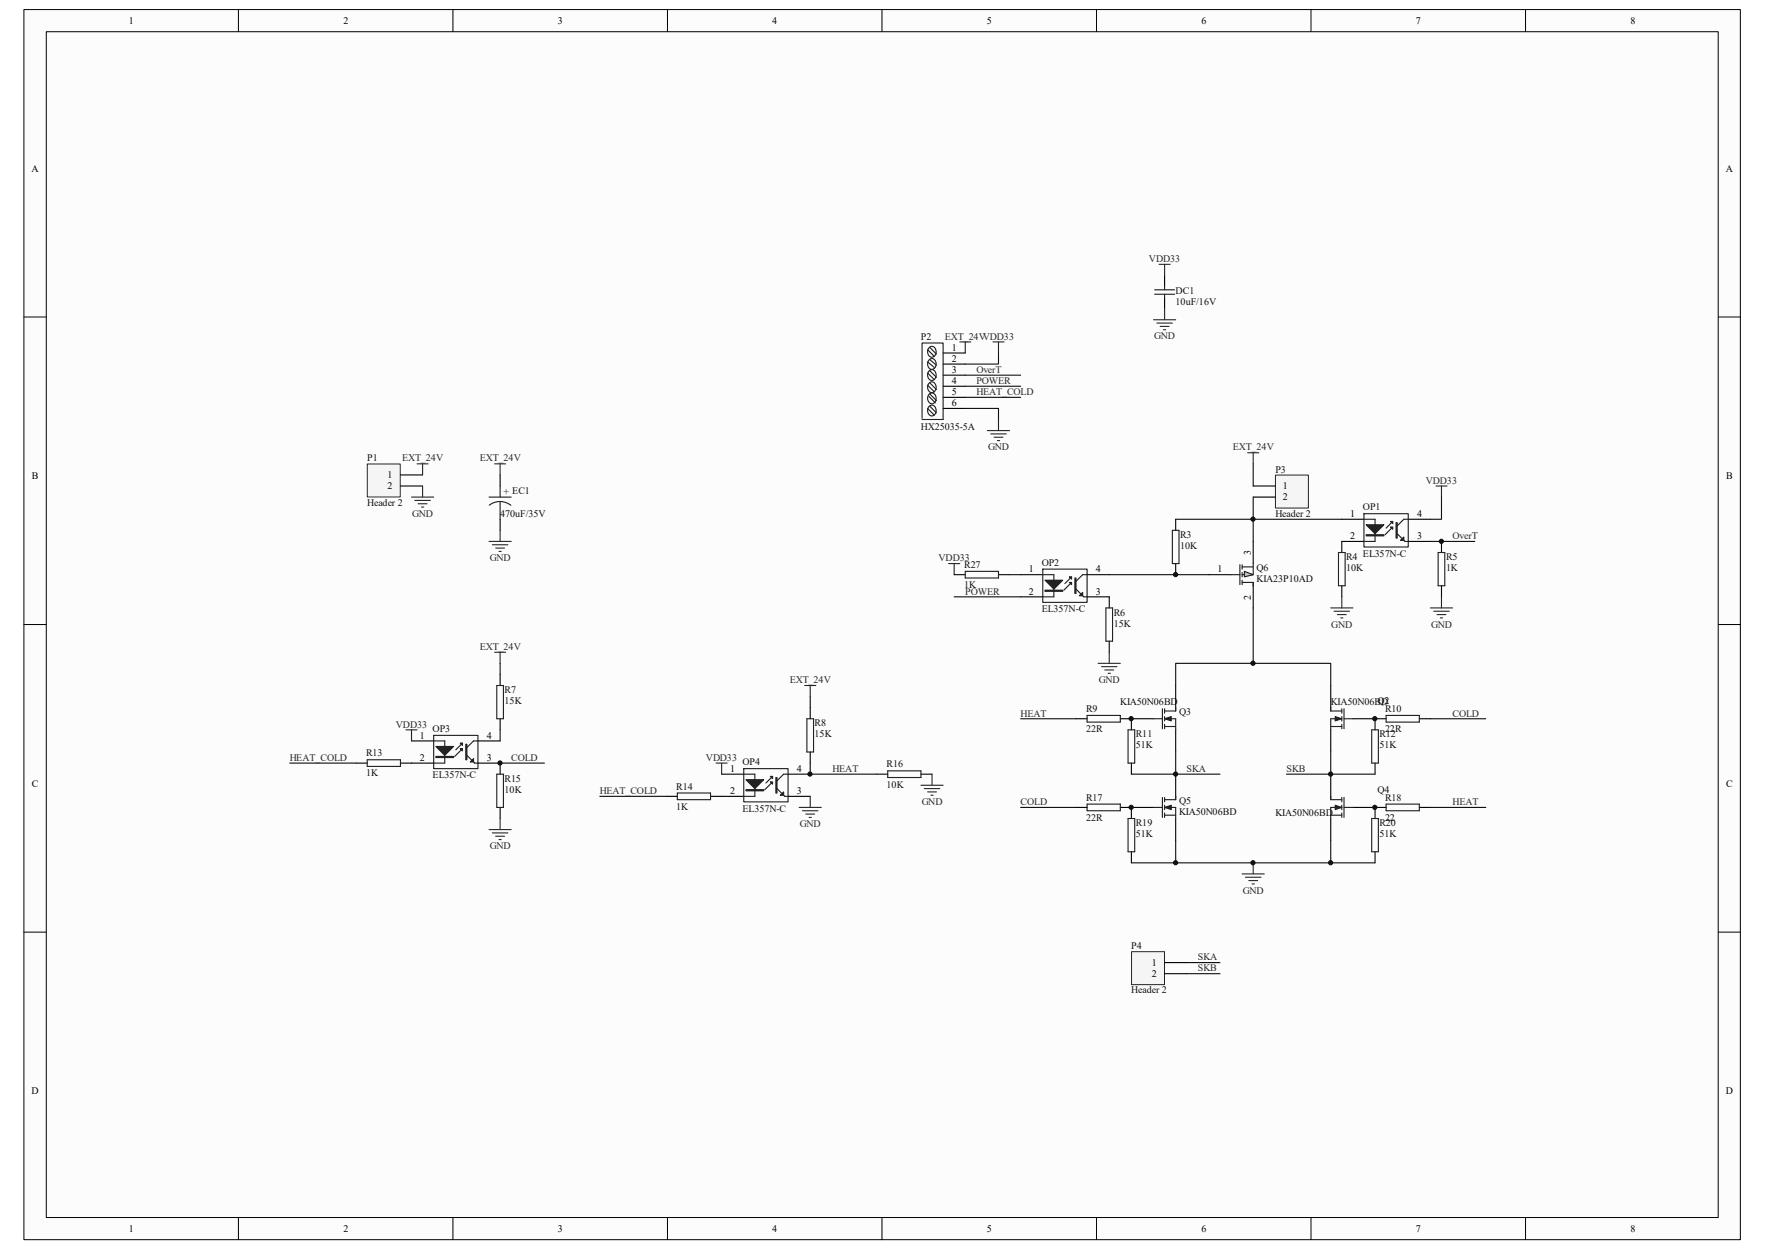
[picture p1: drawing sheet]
<svg xmlns="http://www.w3.org/2000/svg" width="297mm" height="210mm" viewBox="0 0 297 210" stroke-linecap="round" stroke-linejoin="round" font-family="sans-serif">
<path d="M4.1 1.7h288.8v206.7h-288.8z" fill="#fcfcfc"/>
<path d="M4 1.6h288.9v206.8h-288.9z" fill="none" stroke="#000" stroke-width=".17"/>
<path d="M7.8 5.4h281.3v199.3h-281.3z" fill="#fcfcfc"/>
<g fill="none" stroke="#000" stroke-width=".17">
<path d="M7.8 5.3h281.3v199.4h-281.3zM40.1 1.6v3.7M76.2 1.6v3.7M112.3 1.6v3.7M148.4 1.6v3.7M184.5 1.6v3.7M220.6 1.6v3.7M256.7 1.6v3.7M4 53.3h3.7M289.2 53.3h3.7M4 105h3.7M289.2 105h3.7"/>
<path d="M4 156.7h3.7M289.2 156.7h3.7M40.1 204.7v3.7M76.2 204.7v3.7M112.3 204.7v3.7M148.4 204.7v3.7M184.5 204.7v3.7M220.6 204.7v3.7M256.7 204.7v3.7"/>
</g>
<g fill="none" stroke="#000" stroke-width=".19">
<path d="M196 46.3v1.9M196 50v1.9M160.6 96.6h1.8M168 96.6h1.9M171.8 96.6h3.7M182.9 96.6h3.8M197.8 87.3v1.9M197.8 94.8v1.8M84.2 113.4v1.9M171.8 100.4h3.7M182.9 100.4h3.8v1.8M186.7 107.8v1.9"/>
<path d="M197.8 115.3v3.7M223.9 115.3v3.7M59.9 128.3h1.9M67.4 128.3h5.6M69.2 124.6h3.8M80.4 124.6h3.8M80.4 128.3h3.8v1.9M84.2 120.9v1.8M84.2 135.8v1.8M181.1 120.9h1.8M181.1 135.8h1.8M188.5 120.9h5.6"/>
<path d="M188.5 135.8h5.6M190.4 120.9v1.8M190.4 128.3v1.9M190.4 135.8v1.8M197.8 122.7v3.7M197.8 130.2v3.7M197.8 137.6v3.8M223.9 122.7v3.7M223.9 130.2v3.7M223.9 137.6v3.8M227.7 120.9h5.6M227.7 135.8h5.6"/>
<path d="M231.4 120.9v1.8M231.4 128.3v1.9M231.4 135.8v1.8M238.8 120.9h1.9M238.8 135.8h1.9M190.4 143.2v1.9M231.4 143.2v1.9"/>
</g>
<g fill="none" stroke="#1c1c1c" stroke-width=".19">
<path d="M194.3 49.5h3.4M194.3 48.7h3.4M196 48.2v.5M196 49.5v.5M162.4 96.1h5.6v1.1h-5.6zM175.5 95.7h7.4v5.6h-7.4zM175.5 96.6h1.8v3.8h-1.8M180.1 98.1l-1.1 1.1M180.3 97l-1.1 1.1M181.1 99.1l1.3 1.3h.5M182.9 96.6h-.7l-1.1 1.1M197.3 89.2h1.1v5.6h-1.1z"/>
<path d="M83.6 115.3h1.1v5.6h-1.1zM186.1 102.2h1.1v5.6h-1.1zM195.6 119.2v3.3M196 119.2v.7M197.8 119v.6h-1.8M223.9 119v.6h1.9M225.8 119.2v.7M226.2 119.2v3.3M61.8 127.8h5.6v1.1h-5.6zM73 123.7h7.4v5.5h-7.4zM73 124.6h1.8v3.7h-1.8M77.6 126.1l-1.1 1.1"/>
<path d="M77.8 125l-1.1 1.1M78.6 127l1.3 1.3h.5M80.4 124.6h-.7l-1.1 1.1M83.6 130.2h1.1v5.6h-1.1zM182.9 120.3h5.6v1.1h-5.6zM182.9 135.2h5.6v1.1h-5.6zM189.8 122.7h1.1v5.6h-1.1zM189.8 137.6h1.1v5.6h-1.1zM194.1 120.9h1.5M194.1 135.8h1.5M195.6 134.1v3.3M196 120.9h1.8v1.8"/>
<path d="M196 122.2h1.8M196 135.8h1.8v1.8M196 120.5v.7M196 121.8v.7M196 134.1v.7M196 135.4v.7M196 136.7v.7M196 137.1h1.8M197.8 133.9v.6h-1.8M223.9 122.2h1.9M223.9 133.9v.6h1.9M223.9 137.1h1.9"/>
<path d="M225.8 120.9h-1.9v1.8M225.8 135.8h-1.9v1.8M225.8 120.5v.7M225.8 121.8v.7M225.8 134.1v.7M225.8 135.4v.7M225.8 136.7v.7M226.2 120.9h1.5M226.2 135.8h1.5M226.2 134.1v3.3M230.8 122.7h1.1v5.6h-1.1zM230.8 137.6h1.1v5.6h-1.1z"/>
<path d="M233.3 120.3h5.5v1.1h-5.5zM233.3 135.2h5.5v1.1h-5.5z"/>
</g>
<g fill="#1c1c1c" stroke="#1c1c1c" stroke-width=".17">
<path d="M196 120.9l1.1-.4v.7z"/>
<path d="M196 135.8l1.1-.4v.7z"/>
<path d="M224.7 120.5l1.1 .4-1.1 .3z"/>
<path d="M224.7 135.4l1.1 .4-1.1 .3z"/>
</g>
<g fill="none" stroke="#0e0e0e" stroke-width=".19">
<path d="M168 59.4v1.8h-5.6M162.4 64.9h9.4M162.4 66.8h9.4M169.9 96.6h1.9M186.7 96.6h16.7M84.2 111.5v1.9M160.6 100.4h11.2M197.8 115.3v-3.8h26.1v3.8M210.9 102.2v9.3M48.7 128.3h11.2M84.2 128.3h7.4M84.2 122.7v1.9"/>
<path d="M171.8 135.8h9.3M171.8 120.9h9.3M190.4 130.2h7.4M197.8 126.4v3.8h7.5M223.9 126.4v3.8h-7.4M223.9 130.2h7.5M240.7 135.8h9.3M240.7 120.9h9.3M197.8 141.4v3.7h-7.4M197.8 145.1h33.6M223.9 141.4v3.7"/>
</g>
<g fill="none" stroke="#262626" stroke-width=".19">
<path d="M161.5 57.5h1.9M162.4 57.5v1.9M167.1 57.5h1.9M168 57.5v1.9M194.1 53.8h3.7M194.7 54.3h2.6M195 44.4h1.9M195.2 54.9h1.5M195.8 55.4h.4M196 44.4v1.9M196 51.9v1.9M166.2 72.4h3.7"/>
<path d="M166.7 73h2.6M167.3 73.5h1.5M167.8 74.1h.4M168 70.5v1.9M210 76.1h1.8M210.9 76.1v1.9M159.6 94.8h1.9M160.6 94.8v1.8M83.2 109.7h1.9M84.2 109.7v1.8M184.8 111.5h3.7M185.4 112.1h2.6"/>
<path d="M185.9 112.7h1.5M186.5 113.2h.3M186.7 109.7v1.8M68.3 122.7h1.9M69.2 122.7v1.9M82.3 139.5h3.7M84.2 137.6v1.9M82.9 140.1h2.6M83.4 140.6h1.5M84 141.2h.3M209 146.9h3.8M209.6 147.5h2.6"/>
<path d="M210.1 148.1h1.5M210.7 148.6h.4M210.9 145.1v1.8"/>
</g>
<g fill="#1c1c1c" stroke="#1c1c1c" stroke-width=".19">
<path d="M73.4 125.5h2.9l-1.5 1.5z"/>
<path d="M77.4 125h.4v.3z"/>
<path d="M77.4 125.9h.4v.4z"/>
<path d="M79.1 128.1l.6-.5v.5z"/>
<path d="M175.9 97.6h2.9l-1.5 1.5z"/>
<path d="M180 97h.3v.4z"/>
<path d="M180 97.9h.3v.4z"/>
<path d="M181.6 100.2l.6-.6v.6z"/>
<path d="M73.4 127.2h2.9v.2h-2.9z" fill-rule="evenodd"/>
<path d="M78.4 125.1h.2v2.7h-.2z" fill-rule="evenodd"/>
<path d="M175.9 99.2h2.9v.2h-2.9z" fill-rule="evenodd"/>
<path d="M180.9 97.2h.2v2.6h-.2z" fill-rule="evenodd"/>
</g>
<path d="M61.8 78.1h5.6v5.5h-5.6z" fill="#f5f5f5"/>
<path d="M61.8 78h5.6v5.6h-5.6z" fill="none" stroke="#262626" stroke-width=".17"/>
<path d="M67.4 79.9h3.7M67.4 81.7h3.7" fill="none" stroke="#000" stroke-width=".19"/>
<path d="M70.2 78h1.8M71.1 78v1.9M69.2 83.6h3.8M69.8 84.1h2.6M70.4 84.7h1.5M70.9 85.3h.4M71.1 81.7v1.9" fill="none" stroke="#262626" stroke-width=".19"/>
<path d="M214.7 79.9h5.5v5.5h-5.5z" fill="#f5f5f5"/>
<path d="M214.6 79.9h5.6v5.5h-5.6z" fill="none" stroke="#262626" stroke-width=".17"/>
<g fill="none" stroke="#000" stroke-width=".19">
<path d="M158.7 59.4h3.7M84.2 79.9v1.8M158.7 61.2h3.7M158.7 63.1h3.7M158.7 64.9h3.7M158.7 66.8h3.7M158.7 68.7h3.7M84.2 87.3v1.9M203.4 96.6h3.8M210.9 81.7h3.7M210.9 83.6h3.7M210.9 91v3.8"/>
<path d="M210.9 98.5v3.7M225.8 87.3h3.7M225.8 98.5v1.9M229.5 91h-3.7v1.9M237 87.3h3.7M237 91h3.7M242.6 91v1.9M242.6 98.5v1.9"/>
</g>
<path d="M162.4 68.7h5.6v1.8M162.4 63.1h9.4M210.9 78v3.7M197.8 87.3h28M210.9 83.6v7.4M240.7 91h7.5M242.6 83.6v3.7h-1.9" fill="none" stroke="#0e0e0e" stroke-width=".19"/>
<g fill="none" stroke="#1c1c1c" stroke-width=".19">
<path d="M156.1 58.8l1.1 1.1M156.3 58.5a.71 .71 0 0 1 .9-.2 .71 .71 0 0 1 .3 .9 .74 .74 0 0 1-.7 .9 .74 .74 0 0 1-.7-.9zM156.5 58.4l1.1 1.1M155.2 70.4v-12.7h3.5v12.8h-3.5M156.1 60.8l1.1 1M156.1 62.7l1.1 1.1M156.1 64.8l1.1 1.1M156.1 68.7l1.1 1.1M156.3 66.6l1.1 1.1M156.3 60.6a.71 .71 0 0 1 .9-.2 .71 .71 0 0 1 .3 .8 .74 .74 0 0 1-.7 .9 .74 .74 0 0 1-.7-.9zM156.3 62.4a.71 .71 0 0 1 .9-.1 .71 .71 0 0 1 .3 .8 .74 .74 0 0 1-.7 .9 .74 .74 0 0 1-.7-.9zM156.3 64.5a.71 .71 0 0 1 .9-.2 .71 .71 0 0 1 .3 .8 .74 .74 0 0 1-.7 .9 .74 .74 0 0 1-.7-.9z"/>
<path d="M156.3 66.3a.71 .71 0 0 1 .9-.1 .71 .71 0 0 1 .3 .8 .74 .74 0 0 1-.7 .9 .74 .74 0 0 1-.7-.9zM156.3 68.4a.71 .71 0 0 1 .9-.2 .71 .71 0 0 1 .3 .8 .74 .74 0 0 1-.7 .9 .74 .74 0 0 1-.7-.9zM156.5 60.5l1.1 .9M156.5 62.3l1.1 1.2M156.5 64.4l1.1 1.1M156.5 66.3l1.1 1.1M156.5 68.3l1.1 1.1M82.3 83.6h3.7M84.2 84.3l1.1 .3 .7 .4M84.2 84.3l-.8 .1-1.1 .5M84.2 81.7v1.9M84.2 84.3v3"/>
<path d="M207.2 96.6h1.5M208.7 95v3.3M209 97.9h1.9v.6M209 95.3h1.9M209 95v.7M209 96.3v.7M209 97.6v.7M210.9 94.8v1.8h-1.9M225.2 92.9h1.2v5.6h-1.2zM229.5 86.4h7.5v5.6h-7.5zM229.5 87.3h1.9v3.7h-1.9M234.2 88.8l-1.1 1.1"/>
<path d="M234.4 87.7l-1.1 1.1M235.1 89.7l1.3 1.3h.6M237 87.3h-.8l-1.1 1.1M242 92.9h1.1v5.6h-1.1z"/>
</g>
<g fill="#1c1c1c" stroke="#1c1c1c" stroke-width=".19">
<path d="M229.9 88.2h3l-1.5 1.5z"/>
<path d="M234 87.7h.4v.4z"/>
<path d="M234 88.6h.4v.4z"/>
<path d="M236.2 90.3v.6h-.5z"/>
<path d="M229.9 89.9h3v.2h-3z" fill-rule="evenodd"/>
<path d="M234.9 87.9h.2v2.6h-.2z" fill-rule="evenodd"/>
</g>
<g fill="none" stroke="#262626" stroke-width=".19">
<path d="M83.2 78h1.9M84.2 78v1.9M82.3 91h3.7M82.9 91.6h2.6M83.4 92.2h1.5M84 92.7h.3M84.2 89.2v1.8M241.6 81.7h1.9M242.6 81.7v1.9M223.9 102.2h3.8M224.5 102.8h2.6M225.1 103.3h1.4"/>
<path d="M225.6 103.9h.4M225.8 100.4v1.8M240.7 102.2h3.7M241.3 102.8h2.6M241.8 103.3h1.5M242.4 103.9h.4M242.6 100.4v1.8"/>
</g>
<path d="M209.4 96.1l1.5 .5-1.5 .4z" fill="#c0c0c0" stroke="#1c1c1c" stroke-width=".19"/>
<path d="M190.5 160.1h5.5v5.5h-5.5z" fill="#f5f5f5"/>
<path d="M190.4 160h5.6v5.6h-5.6z" fill="none" stroke="#262626" stroke-width=".17"/>
<path d="M136.3 119v1.9M112.1 133.9h1.9M119.6 133.9h5.6M121.4 130.2h3.8M132.6 130.2h3.7M132.6 133.9h3.7M136.3 126.4v1.9M147.5 130.2h1.9M155 130.2h1.8M196 161.9h3.7M196 163.7h3.7" fill="none" stroke="#000" stroke-width=".19"/>
<path d="M136.3 117.1v1.9M100.9 133.9h11.2M136.3 128.3v1.9h11.2M199.7 161.9h5.6M199.7 163.7h5.6" fill="none" stroke="#0e0e0e" stroke-width=".19"/>
<path d="M114 133.3h5.6v1.2h-5.6zM125.2 129.2h7.4v5.6h-7.4zM125.2 130.2h1.8v3.7h-1.8M129.8 131.7l-1.1 1.1M130 130.5l-1.1 1.2M130.7 132.6l1.4 1.3h.5M132.6 130.2h-.7l-1.2 1.1M135.8 120.9h1.1v5.5h-1.1zM149.4 129.6h5.6v1.1h-5.6z" fill="none" stroke="#1c1c1c" stroke-width=".19"/>
<g fill="#1c1c1c" stroke="#1c1c1c" stroke-width=".19">
<path d="M125.5 131.1h3l-1.5 1.5z"/>
<path d="M129.6 130.5h.4v.4z"/>
<path d="M129.6 131.5h.4v.4z"/>
<path d="M131.9 133.2v.5h-.6z"/>
<path d="M125.5 132.8h3v.2h-3z" fill-rule="evenodd"/>
<path d="M130.6 130.7h.1v2.6h-.1z" fill-rule="evenodd"/>
</g>
<g fill="none" stroke="#262626" stroke-width=".19">
<path d="M135.4 115.3h1.9M136.3 115.3v1.8M120.5 128.3h1.9M121.4 128.3v1.9M134.5 135.8h3.7M135 136.3h2.6M135.6 136.9h1.5M136.2 137.4h.3M136.3 133.9v1.9M155 132h3.7M155.5 132.6h2.6M156.1 133.2h1.5"/>
<path d="M156.7 133.7h.3M156.8 130.2v1.8"/>
</g>
<g fill="#0e0e0e" stroke="#0e0e0e" stroke-width=".17">
<circle cx="84.1" cy="128.3" r=".35"/>
<circle cx="136.3" cy="130.2" r=".35"/>
<circle cx="190.3" cy="135.7" r=".35"/>
<circle cx="190.3" cy="120.8" r=".35"/>
<circle cx="197.8" cy="145.1" r=".35"/>
<circle cx="197.8" cy="130.2" r=".35"/>
<circle cx="197.8" cy="96.6" r=".35"/>
<circle cx="210.8" cy="145.1" r=".35"/>
<circle cx="210.8" cy="111.5" r=".35"/>
<circle cx="210.8" cy="87.3" r=".35"/>
<circle cx="223.9" cy="145.1" r=".35"/>
<circle cx="223.9" cy="130.2" r=".35"/>
<circle cx="231.3" cy="135.7" r=".35"/>
<circle cx="231.3" cy="120.8" r=".35"/>
<circle cx="242.6" cy="91" r=".35"/>
</g>
<g font-size="1.7">
<text x="21.7" y="4">1</text>
<text x="57.8" y="4">2</text>
<text x="93.9" y="4">3</text>
<text x="130" y="4">4</text>
<text x="166.1" y="4">5</text>
<text x="202.2" y="4">6</text>
<text x="238.3" y="4">7</text>
<text x="274.4" y="4">8</text>
<text x="5.3" y="28.9">A</text>
<text x="290.4" y="28.9">A</text>
<text x="160.2" y="59">1</text>
<text x="160.2" y="60.8">2</text>
<text x="160.2" y="62.7">3</text>
<text x="160.2" y="64.6">4</text>
<text x="160.2" y="66.4">5</text>
<text x="160.2" y="68.3">6</text>
<text x="5.3" y="80.6">B</text>
<text x="65.2" y="80.4">1</text>
<text x="65.2" y="82.3">2</text>
<text x="215.9" y="82.3">1</text>
<text x="290.5" y="80.6">B</text>
<text x="215.9" y="84.1">2</text>
<text x="227.2" y="86.9">1</text>
<text x="238.5" y="86.9">4</text>
<text x="210.5" y="93.3" transform="rotate(-90 210.5 93.3)">3</text>
<text x="227.2" y="90.6">2</text>
<text x="238.5" y="90.6">3</text>
<text x="173.1" y="96.2">1</text>
<text x="173.1" y="100">2</text>
<text x="184.4" y="100">3</text>
<text x="184.4" y="96.2">4</text>
<text x="204.9" y="96.2">1</text>
<text x="210.5" y="100.8" transform="rotate(-90 210.5 100.8)">2</text>
<text x="70.7" y="124.2">1</text>
<text x="81.9" y="124.2">4</text>
<text x="70.7" y="127.9">2</text>
<text x="81.9" y="127.9">3</text>
<text x="122.9" y="129.8">1</text>
<text x="134.1" y="129.8">4</text>
<text x="5.3" y="132.3">C</text>
<text x="122.9" y="133.5">2</text>
<text x="134.1" y="133.5">3</text>
<text x="290.5" y="132.3">C</text>
<text x="193.8" y="162.4">1</text>
<text x="193.8" y="164.3">2</text>
<text x="5.3" y="184">D</text>
<text x="290.4" y="184">D</text>
<text x="21.7" y="207.1">1</text>
<text x="57.8" y="207.1">2</text>
<text x="93.9" y="207.1">3</text>
<text x="130" y="207.1">4</text>
<text x="166.1" y="207.1">5</text>
<text x="202.2" y="207.1">6</text>
<text x="238.3" y="207.1">7</text>
<text x="274.4" y="207.1">8</text>
</g>
<g font-size="1.7" fill="#262626">
<text x="193.3" y="44.1">VDD33</text>
<text x="159" y="57.1">EXT_24VVDD33</text>
<text x="194.2" y="57.1">GND</text>
<text x="164.3" y="64.6">POWER</text>
<text x="164.3" y="62.7">OverT</text>
<text x="164.3" y="66.4">HEAT_COLD</text>
<text x="67.6" y="77.6">EXT_24V</text>
<text x="80.7" y="77.6">EXT_24V</text>
<text x="166.3" y="75.7">GND</text>
<text x="207.4" y="75.7">EXT_24V</text>
<text x="239.9" y="81.3">VDD33</text>
<text x="69.3" y="86.9">GND</text>
<text x="82.4" y="94.4">GND</text>
<text x="157.9" y="94.4">VDD33</text>
<text x="244.4" y="90.6">OverT</text>
<text x="162.4" y="100">POWER</text>
<text x="224" y="105.5">GND</text>
<text x="240.8" y="105.5">GND</text>
<text x="80.7" y="109.3">EXT_24V</text>
<text x="132.9" y="114.9">EXT_24V</text>
<text x="184.9" y="114.9">GND</text>
<text x="66.6" y="122.3">VDD33</text>
<text x="171.7" y="120.5">HEAT</text>
<text x="244.4" y="120.5">COLD</text>
<text x="48.8" y="127.9">HEAT_COLD</text>
<text x="86" y="127.9">COLD</text>
<text x="118.8" y="127.9">VDD33</text>
<text x="140.1" y="129.8">HEAT</text>
<text x="199.7" y="129.8">SKA</text>
<text x="216.5" y="129.8">SKB</text>
<text x="100.9" y="133.5">HEAT_COLD</text>
<text x="155.1" y="135.3">GND</text>
<text x="171.7" y="135.4">COLD</text>
<text x="244.4" y="135.4">HEAT</text>
<text x="82.4" y="142.8">GND</text>
<text x="134.6" y="139.1">GND</text>
<text x="209.1" y="150.2">GND</text>
<text x="201.6" y="161.5">SKA</text>
<text x="201.6" y="163.3">SKB</text>
</g>
<g font-size="1.7" fill="#0e0e0e">
<text x="197.8" y="49.4">DC1</text>
<text x="197.8" y="51.4">10uF/16V</text>
<text x="155" y="57.1">P2</text>
<text x="61.8" y="77.6">P1</text>
<text x="155" y="72.2">HX25035-5A</text>
<text x="84.7" y="83.2">+ EC1</text>
<text x="214.6" y="79.5">P3</text>
<text x="61.8" y="85">Header 2</text>
<text x="84.2" y="86.9">470uF/35V</text>
<text x="214.6" y="86.9">Header 2</text>
<text x="229.3" y="85.8">OP1</text>
<text x="162.3" y="95.5">R27</text>
<text x="175.3" y="95.1">OP2</text>
<text x="198.6" y="90.5">R3</text>
<text x="198.6" y="92.3">10K</text>
<text x="226.5" y="94.2">R4</text>
<text x="229.3" y="93.6">EL357N-C</text>
<text x="243.3" y="94.2">R5</text>
<text x="162.3" y="98.8">1K</text>
<text x="211.5" y="96.1">Q6</text>
<text x="211.5" y="97.9">KIA23P10AD</text>
<text x="226.5" y="96.1">10K</text>
<text x="243.3" y="96.1">1K</text>
<text x="175.3" y="103">EL357N-C</text>
<text x="187.4" y="103.5">R6</text>
<text x="187.4" y="105.4">15K</text>
<text x="84.9" y="116.5">R7</text>
<text x="84.9" y="118.4">15K</text>
<text x="182.8" y="119.7">R9</text>
<text x="188.5" y="118.6">KIA50N06BD</text>
<text x="223.9" y="118.6">KIA50N06BD</text>
<text x="231.8" y="118.4">Q2</text>
<text x="233.1" y="119.7">R10</text>
<text x="72.8" y="123.1">OP3</text>
<text x="137.1" y="122.1">R8</text>
<text x="137.1" y="124">15K</text>
<text x="182.8" y="123.1">22R</text>
<text x="191.1" y="124">R11</text>
<text x="191.1" y="125.9">51K</text>
<text x="198.4" y="120.3">Q3</text>
<text x="232.1" y="124">R12</text>
<text x="232.1" y="125.9">51K</text>
<text x="233.1" y="123.1">22R</text>
<text x="61.6" y="127.2">R13</text>
<text x="61.6" y="130.6">1K</text>
<text x="72.8" y="130.9">EL357N-C</text>
<text x="84.9" y="131.5">R15</text>
<text x="125" y="128.7">OP4</text>
<text x="149.2" y="129">R16</text>
<text x="84.9" y="133.3">10K</text>
<text x="113.8" y="132.8">R14</text>
<text x="113.8" y="136.1">1K</text>
<text x="125" y="136.5">EL357N-C</text>
<text x="149.2" y="132.4">10K</text>
<text x="182.8" y="134.6">R17</text>
<text x="198.4" y="135.2">Q5</text>
<text x="198.4" y="137.1">KIA50N06BD</text>
<text x="214.6" y="137.2">KIA50N06BD</text>
<text x="231.8" y="133.3">Q4</text>
<text x="233.1" y="134.6">R18</text>
<text x="182.8" y="138">22R</text>
<text x="191.1" y="138.9">R19</text>
<text x="191.1" y="140.8">51K</text>
<text x="232.1" y="138.9">R20</text>
<text x="232.1" y="140.8">51K</text>
<text x="233.1" y="138">22</text>
<text x="190.4" y="159.6">P4</text>
<text x="190.4" y="167">Header 2</text>
</g>
</svg>
